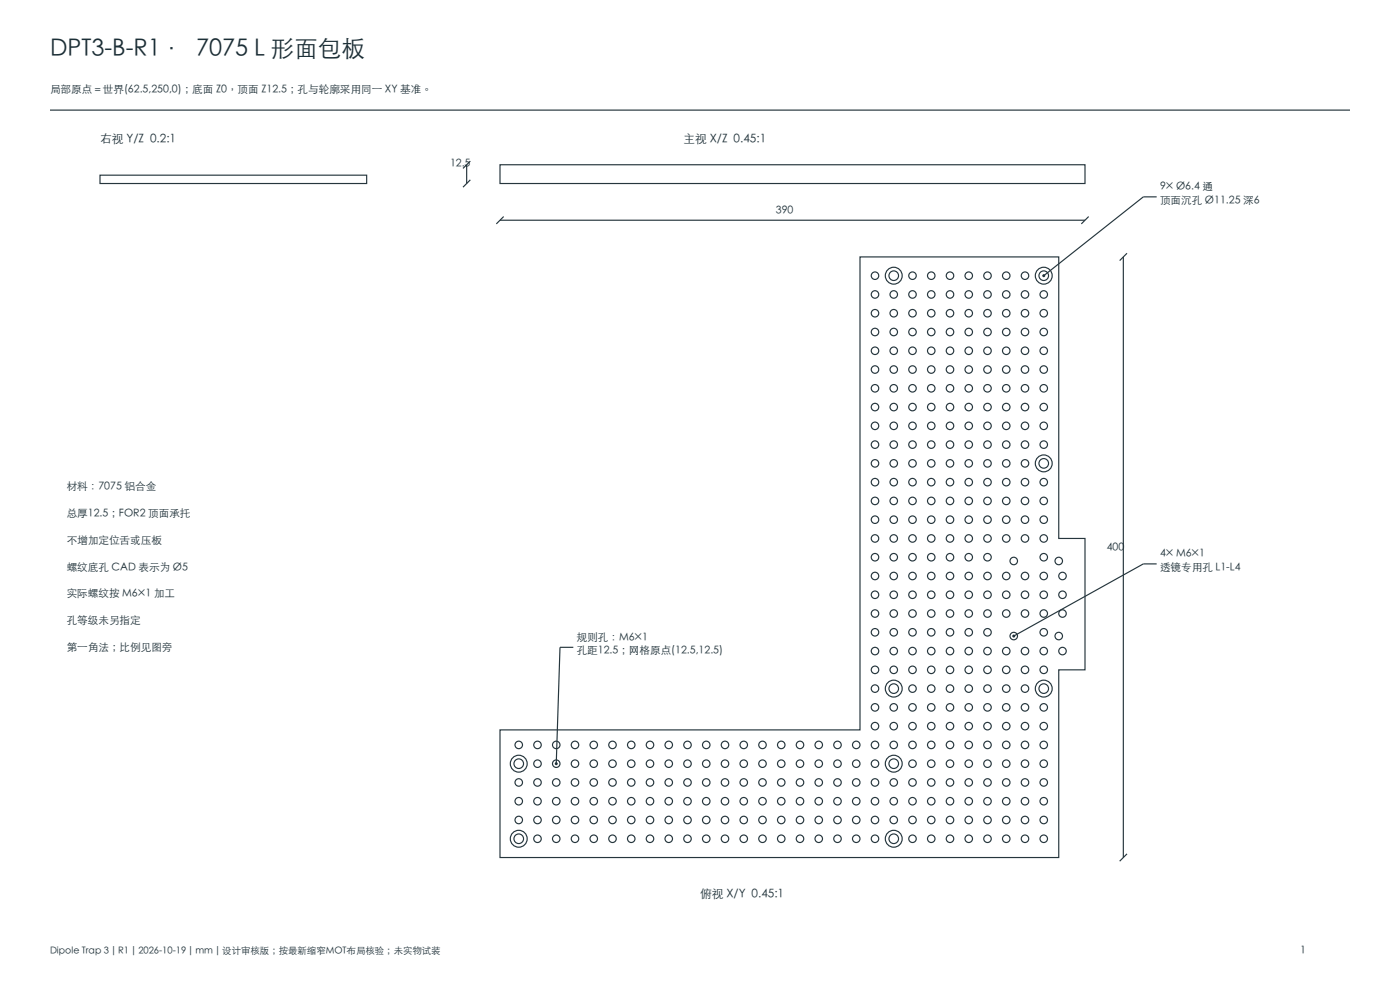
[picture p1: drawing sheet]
<svg xmlns="http://www.w3.org/2000/svg" width="420mm" height="297mm" viewBox="0 0 420 297" stroke-linecap="round" stroke-linejoin="round" font-family="sans-serif">
<g fill="none" stroke="#26363d" stroke-width=".35">
<path d="M15 33h390M30 52.5h80v2.5h-80zM140 49.4v5.6M141.1 53.9l-2.2 2.2M141.1 48.3l-2.2 2.2M150 49.4h175.5v5.6h-175.5zM150 66h175.5M151.1 64.9l-2.2 2.2M258 77h59.6v84.4h7.9v39.4h-7.9v56.2h-167.6v-38.2h108zM326.6 64.9l-2.2 2.2M337 77v180M338.1 75.9l-2.2 2.2"/>
<path d="M172 194h-4l-1.1 34.9M338.1 255.9l-2.2 2.2"/>
<circle cx="262.5" cy="88.2" r="1.13"/>
<circle cx="262.5" cy="99.5" r="1.13"/>
<circle cx="262.5" cy="93.9" r="1.13"/>
<circle cx="262.5" cy="82.6" r="1.13"/>
<circle cx="268.1" cy="82.6" r="2.53"/>
<circle cx="268.1" cy="82.6" r="1.44"/>
<circle cx="268.1" cy="88.2" r="1.13"/>
<circle cx="268.1" cy="99.5" r="1.13"/>
<circle cx="268.1" cy="93.9" r="1.13"/>
<circle cx="273.7" cy="88.2" r="1.13"/>
<circle cx="273.7" cy="93.9" r="1.13"/>
<circle cx="273.7" cy="99.5" r="1.13"/>
<circle cx="273.7" cy="82.6" r="1.13"/>
<circle cx="279.4" cy="88.2" r="1.13"/>
<circle cx="279.4" cy="93.9" r="1.13"/>
<circle cx="279.4" cy="99.5" r="1.13"/>
<circle cx="279.4" cy="82.6" r="1.13"/>
<circle cx="285" cy="88.2" r="1.13"/>
<circle cx="285" cy="93.9" r="1.13"/>
<circle cx="285" cy="99.5" r="1.13"/>
<circle cx="285" cy="82.6" r="1.13"/>
<circle cx="290.6" cy="88.2" r="1.13"/>
<circle cx="290.6" cy="99.5" r="1.13"/>
<circle cx="290.6" cy="93.9" r="1.13"/>
<circle cx="290.6" cy="82.6" r="1.13"/>
<circle cx="296.2" cy="88.2" r="1.13"/>
<circle cx="296.2" cy="99.5" r="1.13"/>
<circle cx="296.2" cy="93.9" r="1.13"/>
<circle cx="296.2" cy="82.6" r="1.13"/>
<circle cx="301.9" cy="88.2" r="1.13"/>
<circle cx="301.9" cy="99.5" r="1.13"/>
<circle cx="301.9" cy="93.9" r="1.13"/>
<circle cx="301.9" cy="82.6" r="1.13"/>
<circle cx="307.5" cy="88.2" r="1.13"/>
<circle cx="307.5" cy="93.9" r="1.13"/>
<circle cx="307.5" cy="99.5" r="1.13"/>
<circle cx="307.5" cy="82.6" r="1.13"/>
<circle cx="313.1" cy="82.6" r="2.53"/>
<circle cx="313.1" cy="82.6" r="1.44"/>
<circle cx="313.1" cy="88.2" r="1.13"/>
<circle cx="313.1" cy="99.5" r="1.13"/>
<circle cx="313.1" cy="93.9" r="1.13"/>
<circle cx="262.5" cy="116.4" r="1.13"/>
<circle cx="262.5" cy="105.1" r="1.13"/>
<circle cx="262.5" cy="110.7" r="1.13"/>
<circle cx="268.1" cy="116.4" r="1.13"/>
<circle cx="268.1" cy="105.1" r="1.13"/>
<circle cx="268.1" cy="110.7" r="1.13"/>
<circle cx="273.7" cy="116.4" r="1.13"/>
<circle cx="273.7" cy="105.1" r="1.13"/>
<circle cx="273.7" cy="110.7" r="1.13"/>
<circle cx="279.4" cy="116.4" r="1.13"/>
<circle cx="279.4" cy="105.1" r="1.13"/>
<circle cx="279.4" cy="110.7" r="1.13"/>
<circle cx="285" cy="116.4" r="1.13"/>
<circle cx="285" cy="105.1" r="1.13"/>
<circle cx="285" cy="110.7" r="1.13"/>
<circle cx="290.6" cy="116.4" r="1.13"/>
<circle cx="290.6" cy="105.1" r="1.13"/>
<circle cx="290.6" cy="110.7" r="1.13"/>
<circle cx="296.2" cy="116.4" r="1.13"/>
<circle cx="296.2" cy="105.1" r="1.13"/>
<circle cx="296.2" cy="110.7" r="1.13"/>
<circle cx="301.9" cy="116.4" r="1.13"/>
<circle cx="301.9" cy="105.1" r="1.13"/>
<circle cx="301.9" cy="110.7" r="1.13"/>
<circle cx="307.5" cy="116.4" r="1.13"/>
<circle cx="307.5" cy="105.1" r="1.13"/>
<circle cx="307.5" cy="110.7" r="1.13"/>
<circle cx="313.1" cy="116.4" r="1.13"/>
<circle cx="313.1" cy="105.1" r="1.13"/>
<circle cx="313.1" cy="110.7" r="1.13"/>
<circle cx="262.5" cy="122" r="1.13"/>
<circle cx="262.5" cy="127.6" r="1.13"/>
<circle cx="262.5" cy="133.2" r="1.13"/>
<circle cx="262.5" cy="138.9" r="1.13"/>
<circle cx="268.1" cy="122" r="1.13"/>
<circle cx="268.1" cy="127.6" r="1.13"/>
<circle cx="268.1" cy="133.2" r="1.13"/>
<circle cx="268.1" cy="138.9" r="1.13"/>
<circle cx="273.7" cy="122" r="1.13"/>
<circle cx="273.7" cy="127.6" r="1.13"/>
<circle cx="273.7" cy="133.2" r="1.13"/>
<circle cx="273.7" cy="138.9" r="1.13"/>
<circle cx="279.4" cy="122" r="1.13"/>
<circle cx="279.4" cy="127.6" r="1.13"/>
<circle cx="279.4" cy="133.2" r="1.13"/>
<circle cx="279.4" cy="138.9" r="1.13"/>
<circle cx="285" cy="122" r="1.13"/>
<circle cx="285" cy="127.6" r="1.13"/>
<circle cx="285" cy="133.2" r="1.13"/>
<circle cx="285" cy="138.9" r="1.13"/>
<circle cx="290.6" cy="122" r="1.13"/>
<circle cx="290.6" cy="127.6" r="1.13"/>
<circle cx="290.6" cy="133.2" r="1.13"/>
<circle cx="290.6" cy="138.9" r="1.13"/>
<circle cx="296.2" cy="122" r="1.13"/>
<circle cx="296.2" cy="127.6" r="1.13"/>
<circle cx="296.2" cy="133.2" r="1.13"/>
<circle cx="296.2" cy="138.9" r="1.13"/>
<circle cx="301.9" cy="122" r="1.13"/>
<circle cx="301.9" cy="127.6" r="1.13"/>
<circle cx="301.9" cy="133.2" r="1.13"/>
<circle cx="301.9" cy="138.9" r="1.13"/>
<circle cx="307.5" cy="122" r="1.13"/>
<circle cx="307.5" cy="127.6" r="1.13"/>
<circle cx="307.5" cy="133.2" r="1.13"/>
<circle cx="307.5" cy="138.9" r="1.13"/>
<circle cx="313.1" cy="138.9" r="2.53"/>
<circle cx="313.1" cy="138.9" r="1.44"/>
<circle cx="313.1" cy="122" r="1.13"/>
<circle cx="313.1" cy="127.6" r="1.13"/>
<circle cx="313.1" cy="133.2" r="1.13"/>
<circle cx="262.5" cy="155.7" r="1.13"/>
<circle cx="262.5" cy="150.1" r="1.13"/>
<circle cx="262.5" cy="144.5" r="1.13"/>
<circle cx="268.1" cy="150.1" r="1.13"/>
<circle cx="268.1" cy="155.7" r="1.13"/>
<circle cx="268.1" cy="144.5" r="1.13"/>
<circle cx="273.7" cy="155.7" r="1.13"/>
<circle cx="273.7" cy="150.1" r="1.13"/>
<circle cx="273.7" cy="144.5" r="1.13"/>
<circle cx="279.4" cy="150.1" r="1.13"/>
<circle cx="279.4" cy="155.7" r="1.13"/>
<circle cx="279.4" cy="144.5" r="1.13"/>
<circle cx="285" cy="155.7" r="1.13"/>
<circle cx="285" cy="150.1" r="1.13"/>
<circle cx="285" cy="144.5" r="1.13"/>
<circle cx="290.6" cy="155.7" r="1.13"/>
<circle cx="290.6" cy="150.1" r="1.13"/>
<circle cx="290.6" cy="144.5" r="1.13"/>
<circle cx="296.2" cy="150.1" r="1.13"/>
<circle cx="296.2" cy="155.7" r="1.13"/>
<circle cx="296.2" cy="144.5" r="1.13"/>
<circle cx="301.9" cy="155.7" r="1.13"/>
<circle cx="301.9" cy="150.1" r="1.13"/>
<circle cx="301.9" cy="144.5" r="1.13"/>
<circle cx="307.5" cy="155.7" r="1.13"/>
<circle cx="307.5" cy="150.1" r="1.13"/>
<circle cx="307.5" cy="144.5" r="1.13"/>
<circle cx="313.1" cy="150.1" r="1.13"/>
<circle cx="313.1" cy="155.7" r="1.13"/>
<circle cx="313.1" cy="144.5" r="1.13"/>
<circle cx="262.5" cy="161.4" r="1.13"/>
<circle cx="262.5" cy="167" r="1.13"/>
<circle cx="262.5" cy="172.6" r="1.13"/>
<circle cx="262.5" cy="178.2" r="1.13"/>
<circle cx="268.1" cy="161.4" r="1.13"/>
<circle cx="268.1" cy="167" r="1.13"/>
<circle cx="268.1" cy="172.6" r="1.13"/>
<circle cx="268.1" cy="178.2" r="1.13"/>
<circle cx="273.7" cy="161.4" r="1.13"/>
<circle cx="273.7" cy="167" r="1.13"/>
<circle cx="273.7" cy="172.6" r="1.13"/>
<circle cx="273.7" cy="178.2" r="1.13"/>
<circle cx="279.4" cy="161.4" r="1.13"/>
<circle cx="279.4" cy="167" r="1.13"/>
<circle cx="279.4" cy="172.6" r="1.13"/>
<circle cx="279.4" cy="178.2" r="1.13"/>
<circle cx="285" cy="161.4" r="1.13"/>
<circle cx="285" cy="167" r="1.13"/>
<circle cx="285" cy="172.6" r="1.13"/>
<circle cx="285" cy="178.2" r="1.13"/>
<circle cx="290.6" cy="161.4" r="1.13"/>
<circle cx="290.6" cy="167" r="1.13"/>
<circle cx="290.6" cy="172.6" r="1.13"/>
<circle cx="290.6" cy="178.2" r="1.13"/>
<circle cx="296.2" cy="161.4" r="1.13"/>
<circle cx="296.2" cy="167" r="1.13"/>
<circle cx="296.2" cy="172.6" r="1.13"/>
<circle cx="296.2" cy="178.2" r="1.13"/>
<circle cx="301.9" cy="161.4" r="1.13"/>
<circle cx="301.9" cy="172.6" r="1.13"/>
<circle cx="301.9" cy="178.2" r="1.13"/>
<circle cx="304.1" cy="168.1" r="1.13"/>
<circle cx="307.5" cy="161.4" r="1.13"/>
<circle cx="307.5" cy="172.6" r="1.13"/>
<circle cx="307.5" cy="178.2" r="1.13"/>
<circle cx="313.1" cy="161.4" r="1.13"/>
<circle cx="313.1" cy="167" r="1.13"/>
<circle cx="313.1" cy="172.6" r="1.13"/>
<circle cx="313.1" cy="178.2" r="1.13"/>
<circle cx="317.6" cy="168.1" r="1.13"/>
<circle cx="318.7" cy="172.6" r="1.13"/>
<circle cx="318.7" cy="178.2" r="1.13"/>
<circle cx="262.5" cy="183.9" r="1.13"/>
<circle cx="262.5" cy="189.5" r="1.13"/>
<circle cx="262.5" cy="195.1" r="1.13"/>
<circle cx="268.1" cy="183.9" r="1.13"/>
<circle cx="268.1" cy="189.5" r="1.13"/>
<circle cx="268.1" cy="195.1" r="1.13"/>
<circle cx="273.7" cy="183.9" r="1.13"/>
<circle cx="273.7" cy="189.5" r="1.13"/>
<circle cx="273.7" cy="195.1" r="1.13"/>
<circle cx="279.4" cy="183.9" r="1.13"/>
<circle cx="279.4" cy="189.5" r="1.13"/>
<circle cx="279.4" cy="195.1" r="1.13"/>
<circle cx="285" cy="183.9" r="1.13"/>
<circle cx="285" cy="189.5" r="1.13"/>
<circle cx="285" cy="195.1" r="1.13"/>
<circle cx="290.6" cy="183.9" r="1.13"/>
<circle cx="290.6" cy="189.5" r="1.13"/>
<circle cx="290.6" cy="195.1" r="1.13"/>
<circle cx="296.2" cy="183.9" r="1.13"/>
<circle cx="296.2" cy="189.5" r="1.13"/>
<circle cx="296.2" cy="195.1" r="1.13"/>
<circle cx="301.9" cy="183.9" r="1.13"/>
<circle cx="301.9" cy="195.1" r="1.13"/>
<circle cx="304.1" cy="190.6" r="1.13"/>
<circle cx="307.5" cy="183.9" r="1.13"/>
<circle cx="307.5" cy="195.1" r="1.13"/>
<circle cx="313.1" cy="183.9" r="1.13"/>
<circle cx="313.1" cy="189.5" r="1.13"/>
<circle cx="313.1" cy="195.1" r="1.13"/>
<circle cx="317.6" cy="190.6" r="1.13"/>
<circle cx="318.7" cy="183.9" r="1.13"/>
<circle cx="318.7" cy="195.1" r="1.13"/>
<circle cx="262.5" cy="212" r="1.13"/>
<circle cx="262.5" cy="217.6" r="1.13"/>
<circle cx="262.5" cy="200.7" r="1.13"/>
<circle cx="262.5" cy="206.4" r="1.13"/>
<circle cx="268.1" cy="206.4" r="2.53"/>
<circle cx="268.1" cy="206.4" r="1.44"/>
<circle cx="268.1" cy="212" r="1.13"/>
<circle cx="268.1" cy="217.6" r="1.13"/>
<circle cx="268.1" cy="200.7" r="1.13"/>
<circle cx="273.7" cy="212" r="1.13"/>
<circle cx="273.7" cy="217.6" r="1.13"/>
<circle cx="273.7" cy="200.7" r="1.13"/>
<circle cx="273.7" cy="206.4" r="1.13"/>
<circle cx="279.4" cy="212" r="1.13"/>
<circle cx="279.4" cy="217.6" r="1.13"/>
<circle cx="279.4" cy="200.7" r="1.13"/>
<circle cx="279.4" cy="206.4" r="1.13"/>
<circle cx="285" cy="217.6" r="1.13"/>
<circle cx="285" cy="212" r="1.13"/>
<circle cx="285" cy="200.7" r="1.13"/>
<circle cx="285" cy="206.4" r="1.13"/>
<circle cx="290.6" cy="212" r="1.13"/>
<circle cx="290.6" cy="217.6" r="1.13"/>
<circle cx="290.6" cy="200.7" r="1.13"/>
<circle cx="290.6" cy="206.4" r="1.13"/>
<circle cx="296.2" cy="212" r="1.13"/>
<circle cx="296.2" cy="217.6" r="1.13"/>
<circle cx="296.2" cy="200.7" r="1.13"/>
<circle cx="296.2" cy="206.4" r="1.13"/>
<circle cx="301.9" cy="217.6" r="1.13"/>
<circle cx="301.9" cy="212" r="1.13"/>
<circle cx="301.9" cy="200.7" r="1.13"/>
<circle cx="301.9" cy="206.4" r="1.13"/>
<circle cx="307.5" cy="217.6" r="1.13"/>
<circle cx="307.5" cy="212" r="1.13"/>
<circle cx="307.5" cy="200.7" r="1.13"/>
<circle cx="307.5" cy="206.4" r="1.13"/>
<circle cx="313.1" cy="206.4" r="2.53"/>
<circle cx="313.1" cy="206.4" r="1.44"/>
<circle cx="313.1" cy="212" r="1.13"/>
<circle cx="313.1" cy="217.6" r="1.13"/>
<circle cx="313.1" cy="200.7" r="1.13"/>
<circle cx="155.6" cy="228.9" r="2.53"/>
<circle cx="155.6" cy="228.9" r="1.44"/>
<circle cx="155.6" cy="223.2" r="1.13"/>
<circle cx="155.6" cy="234.5" r="1.13"/>
<circle cx="161.2" cy="223.2" r="1.13"/>
<circle cx="161.2" cy="228.9" r="1.13"/>
<circle cx="161.2" cy="234.5" r="1.13"/>
<circle cx="166.9" cy="223.2" r="1.13"/>
<circle cx="166.9" cy="228.9" r="1.13"/>
<circle cx="166.9" cy="234.5" r="1.13"/>
<circle cx="172.5" cy="223.2" r="1.13"/>
<circle cx="172.5" cy="228.9" r="1.13"/>
<circle cx="172.5" cy="234.5" r="1.13"/>
<circle cx="178.1" cy="223.2" r="1.13"/>
<circle cx="178.1" cy="228.9" r="1.13"/>
<circle cx="178.1" cy="234.5" r="1.13"/>
<circle cx="183.7" cy="223.2" r="1.13"/>
<circle cx="183.7" cy="228.9" r="1.13"/>
<circle cx="183.7" cy="234.5" r="1.13"/>
<circle cx="189.4" cy="223.2" r="1.13"/>
<circle cx="189.4" cy="228.9" r="1.13"/>
<circle cx="189.4" cy="234.5" r="1.13"/>
<circle cx="195" cy="223.2" r="1.13"/>
<circle cx="195" cy="228.9" r="1.13"/>
<circle cx="195" cy="234.5" r="1.13"/>
<circle cx="200.6" cy="223.2" r="1.13"/>
<circle cx="200.6" cy="228.9" r="1.13"/>
<circle cx="200.6" cy="234.5" r="1.13"/>
<circle cx="206.2" cy="223.2" r="1.13"/>
<circle cx="206.2" cy="228.9" r="1.13"/>
<circle cx="206.2" cy="234.5" r="1.13"/>
<circle cx="211.9" cy="223.2" r="1.13"/>
<circle cx="211.9" cy="228.9" r="1.13"/>
<circle cx="211.9" cy="234.5" r="1.13"/>
<circle cx="217.5" cy="223.2" r="1.13"/>
<circle cx="217.5" cy="228.9" r="1.13"/>
<circle cx="217.5" cy="234.5" r="1.13"/>
<circle cx="223.1" cy="223.2" r="1.13"/>
<circle cx="223.1" cy="228.9" r="1.13"/>
<circle cx="223.1" cy="234.5" r="1.13"/>
<circle cx="228.7" cy="223.2" r="1.13"/>
<circle cx="228.7" cy="228.9" r="1.13"/>
<circle cx="228.7" cy="234.5" r="1.13"/>
<circle cx="234.4" cy="223.2" r="1.13"/>
<circle cx="234.4" cy="228.9" r="1.13"/>
<circle cx="234.4" cy="234.5" r="1.13"/>
<circle cx="240" cy="223.2" r="1.13"/>
<circle cx="240" cy="228.9" r="1.13"/>
<circle cx="240" cy="234.5" r="1.13"/>
<circle cx="245.6" cy="223.2" r="1.13"/>
<circle cx="245.6" cy="228.9" r="1.13"/>
<circle cx="245.6" cy="234.5" r="1.13"/>
<circle cx="251.2" cy="223.2" r="1.13"/>
<circle cx="251.2" cy="228.9" r="1.13"/>
<circle cx="251.2" cy="234.5" r="1.13"/>
<circle cx="256.9" cy="223.2" r="1.13"/>
<circle cx="256.9" cy="228.9" r="1.13"/>
<circle cx="256.9" cy="234.5" r="1.13"/>
<circle cx="262.5" cy="223.2" r="1.13"/>
<circle cx="262.5" cy="228.9" r="1.13"/>
<circle cx="262.5" cy="234.5" r="1.13"/>
<circle cx="268.1" cy="228.9" r="2.53"/>
<circle cx="268.1" cy="228.9" r="1.44"/>
<circle cx="268.1" cy="223.2" r="1.13"/>
<circle cx="268.1" cy="234.5" r="1.13"/>
<circle cx="273.7" cy="223.2" r="1.13"/>
<circle cx="273.7" cy="228.9" r="1.13"/>
<circle cx="273.7" cy="234.5" r="1.13"/>
<circle cx="279.4" cy="223.2" r="1.13"/>
<circle cx="279.4" cy="228.9" r="1.13"/>
<circle cx="279.4" cy="234.5" r="1.13"/>
<circle cx="285" cy="223.2" r="1.13"/>
<circle cx="285" cy="228.9" r="1.13"/>
<circle cx="285" cy="234.5" r="1.13"/>
<circle cx="290.6" cy="223.2" r="1.13"/>
<circle cx="290.6" cy="228.9" r="1.13"/>
<circle cx="290.6" cy="234.5" r="1.13"/>
<circle cx="296.2" cy="223.2" r="1.13"/>
<circle cx="296.2" cy="228.9" r="1.13"/>
<circle cx="296.2" cy="234.5" r="1.13"/>
<circle cx="301.9" cy="223.2" r="1.13"/>
<circle cx="301.9" cy="228.9" r="1.13"/>
<circle cx="301.9" cy="234.5" r="1.13"/>
<circle cx="307.5" cy="223.2" r="1.13"/>
<circle cx="307.5" cy="228.9" r="1.13"/>
<circle cx="307.5" cy="234.5" r="1.13"/>
<circle cx="313.1" cy="223.2" r="1.13"/>
<circle cx="313.1" cy="228.9" r="1.13"/>
<circle cx="313.1" cy="234.5" r="1.13"/>
<circle cx="155.6" cy="251.4" r="2.53"/>
<circle cx="155.6" cy="251.4" r="1.44"/>
<circle cx="155.6" cy="245.7" r="1.13"/>
<circle cx="155.6" cy="240.1" r="1.13"/>
<circle cx="161.2" cy="245.7" r="1.13"/>
<circle cx="161.2" cy="251.4" r="1.13"/>
<circle cx="161.2" cy="240.1" r="1.13"/>
<circle cx="166.9" cy="245.7" r="1.13"/>
<circle cx="166.9" cy="251.4" r="1.13"/>
<circle cx="166.9" cy="240.1" r="1.13"/>
<circle cx="172.5" cy="245.7" r="1.13"/>
<circle cx="172.5" cy="251.4" r="1.13"/>
<circle cx="172.5" cy="240.1" r="1.13"/>
<circle cx="178.1" cy="245.7" r="1.13"/>
<circle cx="178.1" cy="251.4" r="1.13"/>
<circle cx="178.1" cy="240.1" r="1.13"/>
<circle cx="183.7" cy="245.7" r="1.13"/>
<circle cx="183.7" cy="251.4" r="1.13"/>
<circle cx="183.7" cy="240.1" r="1.13"/>
<circle cx="189.4" cy="245.7" r="1.13"/>
<circle cx="189.4" cy="251.4" r="1.13"/>
<circle cx="189.4" cy="240.1" r="1.13"/>
<circle cx="195" cy="245.7" r="1.13"/>
<circle cx="195" cy="251.4" r="1.13"/>
<circle cx="195" cy="240.1" r="1.13"/>
<circle cx="200.6" cy="245.7" r="1.13"/>
<circle cx="200.6" cy="251.4" r="1.13"/>
<circle cx="200.6" cy="240.1" r="1.13"/>
<circle cx="206.2" cy="245.7" r="1.13"/>
<circle cx="206.2" cy="251.4" r="1.13"/>
<circle cx="206.2" cy="240.1" r="1.13"/>
<circle cx="211.9" cy="245.7" r="1.13"/>
<circle cx="211.9" cy="251.4" r="1.13"/>
<circle cx="211.9" cy="240.1" r="1.13"/>
<circle cx="217.5" cy="245.7" r="1.13"/>
<circle cx="217.5" cy="251.4" r="1.13"/>
<circle cx="217.5" cy="240.1" r="1.13"/>
<circle cx="223.1" cy="245.7" r="1.13"/>
<circle cx="223.1" cy="251.4" r="1.13"/>
<circle cx="223.1" cy="240.1" r="1.13"/>
<circle cx="228.7" cy="245.7" r="1.13"/>
<circle cx="228.7" cy="251.4" r="1.13"/>
<circle cx="228.7" cy="240.1" r="1.13"/>
<circle cx="234.4" cy="245.7" r="1.13"/>
<circle cx="234.4" cy="251.4" r="1.13"/>
<circle cx="234.4" cy="240.1" r="1.13"/>
<circle cx="240" cy="245.7" r="1.13"/>
<circle cx="240" cy="251.4" r="1.13"/>
<circle cx="240" cy="240.1" r="1.13"/>
<circle cx="245.6" cy="245.7" r="1.13"/>
<circle cx="245.6" cy="251.4" r="1.13"/>
<circle cx="245.6" cy="240.1" r="1.13"/>
<circle cx="251.2" cy="245.7" r="1.13"/>
<circle cx="251.2" cy="251.4" r="1.13"/>
<circle cx="251.2" cy="240.1" r="1.13"/>
<circle cx="256.9" cy="245.7" r="1.13"/>
<circle cx="256.9" cy="251.4" r="1.13"/>
<circle cx="256.9" cy="240.1" r="1.13"/>
<circle cx="262.5" cy="245.7" r="1.13"/>
<circle cx="262.5" cy="251.4" r="1.13"/>
<circle cx="262.5" cy="240.1" r="1.13"/>
<circle cx="268.1" cy="251.4" r="2.53"/>
<circle cx="268.1" cy="251.4" r="1.44"/>
<circle cx="268.1" cy="245.7" r="1.13"/>
<circle cx="268.1" cy="240.1" r="1.13"/>
<circle cx="273.7" cy="245.7" r="1.13"/>
<circle cx="273.7" cy="251.4" r="1.13"/>
<circle cx="273.7" cy="240.1" r="1.13"/>
<circle cx="279.4" cy="245.7" r="1.13"/>
<circle cx="279.4" cy="251.4" r="1.13"/>
<circle cx="279.4" cy="240.1" r="1.13"/>
<circle cx="285" cy="245.7" r="1.13"/>
<circle cx="285" cy="251.4" r="1.13"/>
<circle cx="285" cy="240.1" r="1.13"/>
<circle cx="290.6" cy="245.7" r="1.13"/>
<circle cx="290.6" cy="251.4" r="1.13"/>
<circle cx="290.6" cy="240.1" r="1.13"/>
<circle cx="296.2" cy="245.7" r="1.13"/>
<circle cx="296.2" cy="251.4" r="1.13"/>
<circle cx="296.2" cy="240.1" r="1.13"/>
<circle cx="301.9" cy="245.7" r="1.13"/>
<circle cx="301.9" cy="251.4" r="1.13"/>
<circle cx="301.9" cy="240.1" r="1.13"/>
<circle cx="307.5" cy="245.7" r="1.13"/>
<circle cx="307.5" cy="251.4" r="1.13"/>
<circle cx="307.5" cy="240.1" r="1.13"/>
<circle cx="313.1" cy="245.7" r="1.13"/>
<circle cx="313.1" cy="251.4" r="1.13"/>
<circle cx="313.1" cy="240.1" r="1.13"/>
</g>
<circle cx="166.9" cy="228.9" r=".45" fill="#1a2e36"/>
<path d="M347 59h-4l-29.9 23.6" fill="none" stroke="#26363d" stroke-width=".35"/>
<circle cx="313.1" cy="82.6" r=".45" fill="#1a2e36"/>
<path d="M347 169h-4l-38.9 21.6" fill="none" stroke="#26363d" stroke-width=".35"/>
<circle cx="304.1" cy="190.6" r=".45" fill="#1a2e36"/>
<text font-size="7.1" fill="#1a2e36" x="15" y="17">DPT3-B-R1 · 7075 L 形面包板</text>
<g font-size="3.5" fill="#1a2e36">
<text x="30" y="43">右视 Y/Z 0.2:1</text>
<text x="205" y="43">主视 X/Z 0.45:1</text>
<text x="210" y="269">俯视 X/Y 0.45:1</text>
</g>
<g font-size="3.2" fill="#1a2e36">
<text x="15" y="28">局部原点＝世界(62.5,250,0)；底面 Z0，顶面 Z12.5；孔与轮廓采用同一 XY 基准。</text>
<text x="135" y="50.2">12.5</text>
<text x="348" y="57">9× Ø6.4 通</text>
<text x="232.8" y="64">390</text>
<text x="348" y="61">顶面沉孔 Ø11.25 深6</text>
<text x="20" y="147">材料：7075 铝合金</text>
<text x="20" y="155">总厚12.5；FOR2 顶面承托</text>
<text x="20" y="163">不增加定位舌或压板</text>
<text x="332" y="165">400</text>
<text x="348" y="167">4× M6×1</text>
<text x="20" y="171">螺纹底孔 CAD 表示为 Ø5</text>
<text x="348" y="171">透镜专用孔 L1-L4</text>
<text x="20" y="179">实际螺纹按 M6×1 加工</text>
<text x="20" y="187">孔等级未另指定</text>
<text x="20" y="195">第一角法；比例见图旁</text>
<text x="173" y="192">规则孔：M6×1</text>
<text x="173" y="196">孔距12.5；网格原点(12.5,12.5)</text>
<text x="390" y="286">1</text>
</g>
<text font-size="2.8" fill="#1a2e36" x="15" y="286">Dipole Trap 3 | R1 | 2026-10-19 | mm | 设计审核版；按最新缩窄MOT布局核验；未实物试装</text>
</svg>
